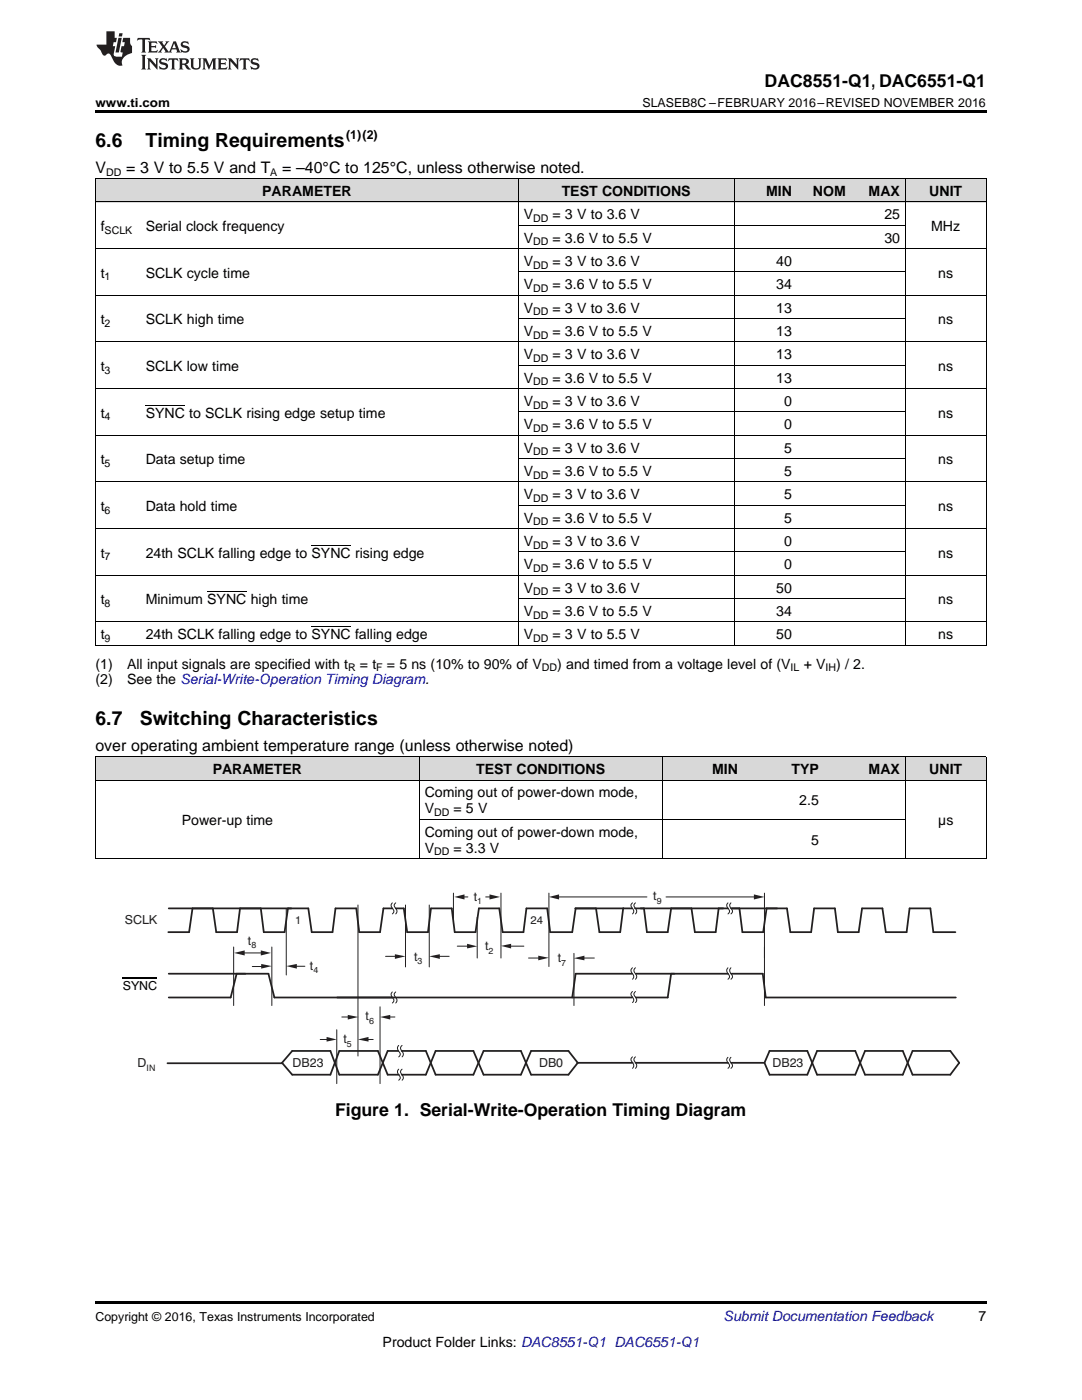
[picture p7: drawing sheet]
<svg xmlns="http://www.w3.org/2000/svg" width="216mm" height="279mm" viewBox="0 0 216 279" stroke-linecap="round" stroke-linejoin="round" font-family="sans-serif">
<g fill="#d8d8d8">
<path d="M19 151.1h16.2v4.7h-16.2z"/>
<path d="M35.2 151.1h48.5v4.7h-48.5z"/>
<path d="M83.7 151.1h48.5v4.7h-48.5z"/>
<path d="M132.2 151.1h16.1v4.7h-16.1z"/>
<path d="M148.3 151.1h16.2v4.7h-16.2z"/>
<path d="M164.5 151.1h16.2v4.7h-16.2z"/>
<path d="M180.7 151.1h16.1v4.7h-16.1z"/>
<path d="M19 35.7h9v4.7h-9z"/>
<path d="M28 35.7h75.4v4.7h-75.4z"/>
<path d="M103.4 35.7h43.1v4.7h-43.1z"/>
<path d="M146.5 35.7h12.6v4.7h-12.6z"/>
<path d="M159.1 35.7h10.8v4.7h-10.8z"/>
<path d="M169.9 35.7h10.8v4.7h-10.8z"/>
<path d="M180.7 35.7h16.1v4.7h-16.1z"/>
</g>
<path d="M19 259.7h177.8v.5h-177.8z" fill="#000"/>
<g fill="none" stroke="#231f20" stroke-width=".35">
<path d="M33.7 181.3h27.8l.7 4.7h4.1l.6-4.7h4.2l.6 4.7h4.1l.7-4.7h1.8M38.4 181.3l-.7 4.7h-4.1M42.5 181.3l.7 4.7h4.1l.6-4.7M49 194.3h-15.3M52 181.3l.6 4.7h4.2l.7-4.7M79 181.3h1.6l.7 4.7h4.1l.6-4.7h4.1l.6 4.7h4.2l.7-4.7h4l.7 4.7h4.1l.6-4.7h4.2l.6 4.7h4.4l.7-4.7M114.8 181.3h11.3M118.9 181.3l.7 4.7h4.2l.5-4.7M126.7 181.3h18.6M128.5 181.3l.6 4.7h4.1l.7-4.7M138 181.3l.7 4.7h4.1l.6-4.7M145.3 194.3h-11.4l-.7 4.8h-6.3"/>
<path d="M145.9 181.3h11.1l.7 4.7h4.2l.5-4.7h4.2l.6 4.7h4.1l.7-4.7h4.1l.7 4.7h4.1l.6-4.7h4.1l.6 4.7h4.4M145.9 194.3h6.3l.6 4.8h37.9M147.5 181.3l.6 4.7h4.2l.7-4.7M79.5 209.7h-2.1l-2 4.8h-7.7l-1.8-4.8h-7.6l-2 2.4 2 2.4h7.6l1.8-4.8h7.7l2 4.8h2.2M80.2 209.7h4.8l1.9 4.8h7.6l2-4.8h7.4l2.1 4.8h7.4l1.9-2.4-1.9-2.4h-7.4l-2.1 4.8h-7.4l-2-4.8h-7.6l-1.9 4.8h-4.8M153.6 209.7l-1.1 2.4 1.1 2.4h7.5l1.9-4.8h7.7l1.9 4.8h7.5l2-4.8h7.5l1.8 2.4-1.8 2.4h-7.5l-2-4.8h-7.5l-1.9 4.8h-7.7l-1.9-4.8z"/>
</g>
<path d="M24.5 195.2h6.9" fill="none" stroke="#010202" stroke-width=".25"/>
<path d="M46.6 189v11.7M54.2 189v11.7M57.1 181.3v13.3M71.4 180.6v30.2M76.9 190.9h2.6M80.9 180.6v12.4M114.5 190.3v10.4M116 191.2h2.6" fill="none" stroke="#231f20" stroke-width=".2"/>
<path d="M78.8 190.4l2.1 .5-2.1 .5z" fill="#231f20"/>
<path d="M85.7 180.6v12.4M87.1 190.9h2.5" fill="none" stroke="#231f20" stroke-width=".2"/>
<path d="M85.6 190.9l2.2-.5v1z" fill="#231f20"/>
<path d="M90.5 178.2v5.3M91.2 188.8h2.6M95.2 183.1v8.1" fill="none" stroke="#231f20" stroke-width=".2"/>
<g fill="#231f20">
<path d="M93.2 188.4l2 .5-2 .4z"/>
<path d="M100 188.8l2-.4v.9z"/>
</g>
<path d="M100 178.2v13M101.9 188.8h2.6M105.5 191.2h2.6" fill="none" stroke="#231f20" stroke-width=".2"/>
<g fill="#231f20">
<path d="M114.5 191.2l2.1-.5v1z"/>
<path d="M107.4 190.7l2.1 .4-2.1 .6z"/>
</g>
<path d="M48.5 190.2h3.9" fill="none" stroke="#231f20" stroke-width=".2"/>
<g fill="#231f20">
<path d="M46.7 190.2l2.1-.5v1z"/>
<path d="M52 189.7l2.1 .5-2.1 .5z"/>
</g>
<path d="M50.3 192.9h2.9M58.9 192.8h1.9" fill="none" stroke="#231f20" stroke-width=".2"/>
<g fill="#231f20">
<path d="M57.1 192.8l2.1-.4v.9z"/>
<path d="M52.1 192.4l2.1 .4-2.1 .5z"/>
</g>
<g fill="none" stroke="#231f20" stroke-width=".2">
<path d="M78.3 180.2a.86 .86 0 0 0 .2 1.4l.1 .3-.3 .5M78.3 198a.86 .86 0 0 0 .2 1.4l.1 .3-.3 .5M79 180.2l-.3 .2a1.11 1.11 0 0 0 .5 1.2v.3l-.2 .5M79 198l-.3 .2a1.11 1.11 0 0 0 .5 1.2v.3l-.2 .5M126.2 180.2l-.2 .2a1.11 1.11 0 0 0 .4 1.2l.1 .3-.3 .5M126.2 193.1l-.2 .3a1.19 1.19 0 0 0 .4 1.2l.1 .3-.3 .5M126.2 197.9l-.2 .2a1.13 1.13 0 0 0 .4 1.2l.1 .3-.3 .5M126.8 180.2l-.2 .2a1.11 1.11 0 0 0 .4 1.2l.1 .3-.3 .5M126.8 193.1l-.2 .3a1.19 1.19 0 0 0 .4 1.2l.1 .3-.3 .5M126.8 197.9l-.2 .2a1.13 1.13 0 0 0 .4 1.2l.1 .3-.3 .5M145.3 180.2a.86 .86 0 0 0 .2 1.4l.1 .3-.3 .5M145.3 193.1a.95 .95 0 0 0 .2 1.5l.1 .3-.3 .5"/>
<path d="M145.9 180.2a.86 .86 0 0 0 .2 1.4l.1 .3-.3 .5M145.9 193.1a.95 .95 0 0 0 .2 1.5l.1 .3-.3 .5M152.5 189v11.7M63.9 207.5h1.9M67.2 205.5v10.8M79.6 208.6a.95 .95 0 0 0 .2 1.5l.1 .3-.3 .5M79.6 213.4a.72 .72 0 0 0 0 1.1l.3 .6-.3 .5M80.2 208.6l-.2 .3a1.19 1.19 0 0 0 .4 1.2l.1 .3-.3 .5M80.2 213.4l-.2 .2a1.13 1.13 0 0 0 .4 1.2l.1 .3-.3 .5M126.2 210.9l-.3 .5 .1 .3a1.05 1.05 0 0 1 .2 1.5M126.8 210.9l-.3 .5 .1 .3a1.05 1.05 0 0 1 .2 1.5M145.3 211a.86 .86 0 0 0 .2 1.4l.1 .3-.3 .5"/>
<path d="M145.9 211a.86 .86 0 0 0 .2 1.4l.1 .3-.3 .5"/>
</g>
<path d="M33.7 199.1h12.3l1.2-4.8h6.4l1.2 4.8h71.3M126.1 194.3h-11.2l-.7 4.8M126.9 194.3h7.7M33.4 212.2h23M115.2 212.1h11M126.8 212.1h18.5M145.9 212.1h6.5" fill="none" stroke="#231f20" stroke-width=".35"/>
<path d="M65.2 206.9l2 .6-2 .4z" fill="#231f20"/>
<path d="M72.8 207.5h1.7M75.8 200.9v15.4" fill="none" stroke="#231f20" stroke-width=".2"/>
<path d="M71.4 207.5l2.1-.6v1z" fill="#231f20"/>
<path d="M68.2 203h2" fill="none" stroke="#231f20" stroke-width=".2"/>
<path d="M69.4 202.5l2.1 .5-2.1 .5z" fill="#231f20"/>
<path d="M77.2 203h1.6" fill="none" stroke="#231f20" stroke-width=".2"/>
<path d="M75.8 203l2.1-.5v1z" fill="#231f20"/>
<path d="M92.3 179h1.1M96.9 179h1.8" fill="none" stroke="#231f20" stroke-width=".2"/>
<g fill="#231f20">
<path d="M90.6 179l2.1-.5v1z"/>
<path d="M97.7 178.5l2.1 .5-2.1 .5z"/>
</g>
<path d="M109.5 178.2v14.7M111.4 179h17.7M132.9 179h18.4M152.5 178.2v13" fill="none" stroke="#231f20" stroke-width=".2"/>
<g fill="#231f20">
<path d="M109.5 179l2.1-.5v1z"/>
<path d="M150.4 178.5l2.1 .5-2.1 .5z"/>
</g>
<g fill="none" stroke="#000" stroke-width=".2">
<path d="M19 35.6h177.8M19.1 35.7v93.1M103.4 35.7v93.1M146.5 35.7v93.1M180.6 35.7v93.1M196.8 35.7v93.1M19 58.9h177.8M19 49.6h177.8M19 40.3h177.8M103.4 54.3h77.3M103.4 45h77.3M19 77.6h177.8"/>
<path d="M19 68.2h177.8M103.4 72.9h77.3M103.4 63.6h77.3M19 96.2h177.8M19 86.9h177.8M103.4 91.5h77.3M103.4 82.2h77.3M19 114.8h177.8M19 105.5h177.8M103.4 119.5h77.3M103.4 110.2h77.3M103.4 100.8h77.3"/>
<path d="M19 128.8h177.8M19 124.1h177.8M19 155.7h177.8M19 151h177.8M19.1 151.1v20.3M83.6 151.1v20.3M132.1 151.1v20.3M180.6 151.1v20.3M196.8 151.1v20.3M19 171.4h177.8M83.7 163.5h97"/>
</g>
<path d="M19 22h177.8v.5h-177.8zM19 128.8h.2zM103.3 128.8h.1zM146.4 128.8h.1zM180.6 128.8h.1zM196.7 128.8h.1zM19 171.4h.2zM83.6 171.4h.1zM132.1 171.4h.1zM180.6 171.4h.1zM196.7 171.4h.1z" fill="#000"/>
<g fill="#231f20">
<path d="M27.5 7.6l-.1 .5 .4-.2h.6v.1v2.1l-.2 .4h1l-.3-.4v-2.1l.1-.1h.5l.5 .2-.2-.5zM29.5 8.3l.2 .3v1.5l-.2 .4h1.8l.2-.6a1.04 1.04 0 0 1-1.3 .2v-.7h.6l.3 .2v-.6l-.3 .2h-.6v-.6l.8-.1 .4 .3-.2-.5zM31.5 8.3l.9 1.1-.9 1.1h.8l-.2-.2 .5-.7 .4 .7-.2 .2h1.5l-.1-.2 .1-.4h.9l.1 .4-.2 .2h1l-.3-.3-.7-1.9h-.5l-.9 2-.8-1 .9-1h-.8l.1 .3-.3 .5-.4-.6 .2-.2zM34.7 8.6l.4 1h-.7zM36.3 8.4a.63 .63 0 0 0-.2 .7 .63 .63 0 0 0 .6 .4l.6 .2 .1 .2a.75 .75 0 0 1-.7 .4 .75 .75 0 0 1-.6-.5l.1 .7 .1-.1a1.11 1.11 0 0 0 1.5-.6 1.13 1.13 0 0 0-1.2-.8l-.1-.4a1.04 1.04 0 0 1 1.2 .2l-.2-.5-.1 .1-.5-.2zM28.2 10.9l.2 .4v2.2l-.2 .4h1l-.3-.4v-2.2l.3-.4zM29.3 11.6l.3 .4v1.5l-.3 .4h.8l-.2-.4v-1.3l1.5 1.7v-1.9l.2-.4h-.7l.2 .4v.9l-1.1-1.3zM32 11.8a.62 .62 0 0 0-.2 .7 .62 .62 0 0 0 .6 .4l.6 .1 .1 .3a.76 .76 0 0 1-.7 .3 .76 .76 0 0 1-.6-.4l.1 .7 .1-.1a1.11 1.11 0 0 0 1.5-.6 1.13 1.13 0 0 0-1.2-.8l-.1-.4a1.04 1.04 0 0 1 1.2 .2l-.2-.6-.1 .1-.5-.1zM33.7 11.6l-.2 .6a.61 .61 0 0 1 .8-.3v1.6l-.2 .4h.9l-.2-.4v-1.6a.63 .63 0 0 1 .8 .3l-.2-.6zM35.6 11.6l.3 .4v1.5l-.3 .4h1l-.2-.2v-.8l.5 .2a.76 .76 0 0 0 1.2 .7l-1-1a.58 .58 0 0 0 .6-.5 .58 .58 0 0 0-.5-.6zM36.4 11.9h.1a.45 .45 0 0 1 .5 .1 .45 .45 0 0 1 .1 .5l-.7 .2zM37.9 11.6l.2 .2a2.17 2.17 0 0 0 .3 1.9 .99 .99 0 0 0 1.6-.6v-1.1l.2-.4h-.7l.2 .2a1.92 1.92 0 0 1-.2 1.8 .6 .6 0 0 1-.9-.5v-1.1l.2-.4zM40.4 11.6l.2 .4v1.5l-.2 .4h.7l-.2-.4v-1.4l.8 1.8 .8-1.8v1.4l-.2 .4h.9l-.2-.4v-1.5l.2-.4h-.8l-.6 1.5-.6-1.5zM43.4 11.6l.2 .4v1.5l-.2 .4h1.8l.2-.6a1.04 1.04 0 0 1-1.3 .1v-.6h.5l.4 .2v-.6l-.4 .2h-.5v-.7h.8l.3 .3-.1-.6zM45.5 11.6l.2 .4v1.5l-.2 .4h.7l-.2-.4v-1.3l1.5 1.7v-1.9l.2-.4h-.7l.2 .4v.9l-1.1-1.3zM47.9 11.6l-.1 .6a.61 .61 0 0 1 .8-.3v1.6l-.3 .4h1l-.3-.4 .1-1.6a.63 .63 0 0 1 .7 .3l-.1-.6zM50.2 11.8a.62 .62 0 0 0-.2 .7 .62 .62 0 0 0 .6 .4l.6 .1 .2 .3a.76 .76 0 0 1-.8 .3 .76 .76 0 0 1-.6-.4l.1 .7 .2-.1a1.11 1.11 0 0 0 1.5-.6 1.13 1.13 0 0 0-1.3-.8l-.1-.4a1.04 1.04 0 0 1 1.2 .2l-.1-.6-.2 .1-.5-.1z"/>
<path d="M21.2 6.3v2.6h-1.9l.1 .4 .7 .9a.91 .91 0 0 0 1 .8 .56 .56 0 0 1 .5-.3 .56 .56 0 0 1 .5 .3l.4 .8a1.53 1.53 0 0 0 1.9 1.2 1.54 1.54 0 0 1 1-2.1l.9-.3v-1.4a1.52 1.52 0 0 1-.3-1.6h-1.4l-.2 .8h.5l-.2 .8h-.4l-.2 1v.2l.4 .1-.2 .8a1.93 1.93 0 0 1-1.6-.3l.3-1.8h-.5l.2-.8h.4l.2-.8h-.4v-1.3zM23.6 7.6l-.6 2.9h.7l.6-2.9zM23.8 6.6l-.1 .7h.6l.2-.7z"/>
</g>
<path d="M29.1 80.8h7.8M41.3 118.1h7.9M62.2 108.8h7.8M62.2 125.1h7.8" fill="none" stroke="#000" stroke-width=".2"/>
<g font-size="3.9">
<text x="19" y="29.3">6.6</text>
<text x="29.1" y="29.3">Timing Requirements</text>
<text x="19" y="144.7">6.7</text>
<text x="27.9" y="144.7">Switching Characteristics</text>
</g>
<g font-size="3.5">
<text x="152.6" y="17.3">DAC8551-Q1, DAC6551-Q1</text>
<text x="66.9" y="222.7">Figure 1. Serial-Write-Operation Timing Diagram</text>
</g>
<g font-size="3.2">
<text x="19" y="34.4">V</text>
<text x="25.2" y="34.4">= 3 V to 5.5 V and T</text>
<text x="56.3" y="34.4">= –40°C to 125°C, unless otherwise noted.</text>
<text x="19" y="149.8">over operating ambient temperature range (unless otherwise noted)</text>
</g>
<g font-size="2.8">
<text x="52.3" y="39.1">PARAMETER</text>
<text x="112.1" y="39.1">TEST CONDITIONS</text>
<text x="152.9" y="39.1">MIN</text>
<text x="162.2" y="39.1">NOM</text>
<text x="173.3" y="39.1">MAX</text>
<text x="185.4" y="39.1">UNIT</text>
<text x="20.1" y="46.1">f</text>
<text x="29.1" y="46.1">Serial clock frequency</text>
<text x="104.5" y="43.7">V</text>
<text x="110.2" y="43.7">= 3 V to 3.6 V</text>
<text x="176.5" y="43.7">25</text>
<text x="185.8" y="46.1">MHz</text>
<text x="104.5" y="48.4">V</text>
<text x="104.5" y="53.1">V</text>
<text x="110.2" y="48.4">= 3.6 V to 5.5 V</text>
<text x="110.2" y="53.1">= 3 V to 3.6 V</text>
<text x="154.9" y="53.1">40</text>
<text x="176.5" y="48.4">30</text>
<text x="20.1" y="55.4">t</text>
<text x="29.1" y="55.4">SCLK cycle time</text>
<text x="104.5" y="57.7">V</text>
<text x="110.2" y="57.7">= 3.6 V to 5.5 V</text>
<text x="154.9" y="57.7">34</text>
<text x="187.2" y="55.4">ns</text>
<text x="20.1" y="64.7">t</text>
<text x="29.1" y="64.7">SCLK high time</text>
<text x="104.5" y="62.4">V</text>
<text x="110.2" y="62.4">= 3 V to 3.6 V</text>
<text x="154.9" y="62.4">13</text>
<text x="187.2" y="64.7">ns</text>
<text x="104.5" y="67">V</text>
<text x="104.5" y="71.7">V</text>
<text x="110.2" y="67">= 3.6 V to 5.5 V</text>
<text x="110.2" y="71.7">= 3 V to 3.6 V</text>
<text x="154.9" y="67">13</text>
<text x="154.9" y="71.7">13</text>
<text x="20.1" y="74">t</text>
<text x="29.1" y="74">SCLK low time</text>
<text x="104.5" y="76.3">V</text>
<text x="110.2" y="76.3">= 3.6 V to 5.5 V</text>
<text x="154.9" y="76.3">13</text>
<text x="187.2" y="74">ns</text>
<text x="20.1" y="83.3">t</text>
<text x="29.1" y="83.3">SYNC to SCLK rising edge setup time</text>
<text x="104.5" y="81">V</text>
<text x="110.2" y="81">= 3 V to 3.6 V</text>
<text x="156.5" y="81">0</text>
<text x="187.2" y="83.3">ns</text>
<text x="104.5" y="85.7">V</text>
<text x="110.2" y="85.7">= 3.6 V to 5.5 V</text>
<text x="156.5" y="85.7">0</text>
<text x="20.1" y="92.6">t</text>
<text x="29.1" y="92.6">Data setup time</text>
<text x="104.5" y="90.3">V</text>
<text x="104.5" y="95">V</text>
<text x="110.2" y="90.3">= 3 V to 3.6 V</text>
<text x="110.2" y="95">= 3.6 V to 5.5 V</text>
<text x="156.5" y="90.3">5</text>
<text x="156.5" y="95">5</text>
<text x="187.2" y="92.6">ns</text>
<text x="20.1" y="102">t</text>
<text x="29.1" y="102">Data hold time</text>
<text x="104.5" y="99.6">V</text>
<text x="110.2" y="99.6">= 3 V to 3.6 V</text>
<text x="156.5" y="99.6">5</text>
<text x="187.2" y="102">ns</text>
<text x="104.5" y="104.3">V</text>
<text x="110.2" y="104.3">= 3.6 V to 5.5 V</text>
<text x="156.5" y="104.3">5</text>
<text x="20.1" y="111.3">t</text>
<text x="29.1" y="111.3">24th SCLK falling edge to SYNC rising edge</text>
<text x="104.5" y="108.9">V</text>
<text x="104.5" y="113.6">V</text>
<text x="110.2" y="108.9">= 3 V to 3.6 V</text>
<text x="110.2" y="113.6">= 3.6 V to 5.5 V</text>
<text x="156.5" y="108.9">0</text>
<text x="156.5" y="113.6">0</text>
<text x="187.2" y="111.3">ns</text>
<text x="104.5" y="118.3">V</text>
<text x="110.2" y="118.3">= 3 V to 3.6 V</text>
<text x="154.9" y="118.3">50</text>
<text x="20.1" y="120.6">t</text>
<text x="29.1" y="120.6">Minimum SYNC high time</text>
<text x="104.5" y="122.9">V</text>
<text x="110.2" y="122.9">= 3.6 V to 5.5 V</text>
<text x="154.9" y="122.9">34</text>
<text x="187.2" y="120.6">ns</text>
<text x="20.1" y="127.6">t</text>
<text x="29.1" y="127.6">24th SCLK falling edge to SYNC falling edge</text>
<text x="104.5" y="127.6">V</text>
<text x="110.2" y="127.6">= 3 V to 5.5 V</text>
<text x="154.9" y="127.6">50</text>
<text x="187.2" y="127.6">ns</text>
<text x="19" y="133.4">(1)</text>
<text x="19" y="136.6">(2)</text>
<text x="25.4" y="133.4">All input signals are specified with t</text>
<text x="25.4" y="136.6">See the Serial-Write-Operation Timing Diagram.</text>
<text x="71.8" y="133.4">= t</text>
<text x="77.2" y="133.4">= 5 ns (10% to 90% of V</text>
<text x="111.2" y="133.4">) and timed from a voltage level of (V</text>
<text x="160.4" y="133.4">+ V</text>
<text x="166.9" y="133.4">) / 2.</text>
<text x="42.4" y="154.5">PARAMETER</text>
<text x="95" y="154.5">TEST CONDITIONS</text>
<text x="142.1" y="154.5">MIN</text>
<text x="157.9" y="154.5">TYP</text>
<text x="173.3" y="154.5">MAX</text>
<text x="185.4" y="154.5">UNIT</text>
<text x="84.7" y="159.1">Coming out of power-down mode,</text>
<text x="159.5" y="160.7">2.5</text>
<text x="36.3" y="164.6">Power-up time</text>
<text x="84.7" y="162.3">V</text>
<text x="84.7" y="167">Coming out of power-down mode,</text>
<text x="90.5" y="162.3">= 5 V</text>
<text x="187.2" y="164.6">µs</text>
<text x="84.7" y="170.1">V</text>
<text x="90.5" y="170.1">= 3.3 V</text>
<text x="161.9" y="168.6">5</text>
<text x="195.3" y="263.6">7</text>
<text x="76.3" y="268.9">Product Folder Links: DAC8551-Q1 DAC6551-Q1</text>
</g>
<text font-size="2.8" fill="#0000c8" x="144.4" y="263.6">Submit Documentation Feedback</text>
<g font-size="2.5">
<text x="19" y="21.4">www.ti.com</text>
<text x="128.2" y="21.4">SLASEB8C –FEBRUARY 2016–REVISED NOVEMBER 2016</text>
<text x="69.1" y="27.7">(1)(2)</text>
<text x="19" y="263.6">Copyright © 2016, Texas Instruments Incorporated</text>
</g>
<g font-size="2.5" fill="#231f20">
<text x="94.5" y="179.7">t</text>
<text x="130.4" y="179.7">t</text>
<text x="24.9" y="184.3">SCLK</text>
<text x="49.5" y="188.5">t</text>
<text x="82.6" y="191.7">t</text>
<text x="96.8" y="189.6">t</text>
<text x="61.8" y="193.5">t</text>
<text x="111.3" y="192">t</text>
<text x="73" y="203.6">t</text>
<text x="68.5" y="208.2">t</text>
<text x="27.5" y="213">D</text>
<text x="58.4" y="213">DB23</text>
<text x="107.6" y="213">DB0</text>
<text x="154.1" y="213">DB23</text>
</g>
<text font-size="2.5" fill="#010202" x="24.5" y="197.5">SYNC</text>
<g font-size="2.2" fill="#231f20">
<text x="58.9" y="184.3">1</text>
<text x="105.8" y="184.3">24</text>
</g>
<g font-size="2.1">
<text x="21.2" y="35.1">DD</text>
<text x="53.9" y="35.1">A</text>
<text x="20.9" y="46.6">SCLK</text>
<text x="106.4" y="44.3">DD</text>
<text x="106.4" y="49">DD</text>
<text x="106.4" y="53.6">DD</text>
<text x="20.9" y="56">1</text>
<text x="106.4" y="58.3">DD</text>
<text x="20.9" y="65.3">2</text>
<text x="106.4" y="62.9">DD</text>
<text x="106.4" y="67.6">DD</text>
<text x="20.9" y="74.6">3</text>
<text x="106.4" y="72.2">DD</text>
<text x="106.4" y="76.9">DD</text>
<text x="20.9" y="83.9">4</text>
<text x="106.4" y="81.6">DD</text>
<text x="106.4" y="86.2">DD</text>
<text x="20.9" y="93.2">5</text>
<text x="106.4" y="90.9">DD</text>
<text x="106.4" y="95.5">DD</text>
<text x="106.4" y="100.2">DD</text>
<text x="20.9" y="102.5">6</text>
<text x="106.4" y="104.8">DD</text>
<text x="20.9" y="111.8">7</text>
<text x="106.4" y="109.5">DD</text>
<text x="106.4" y="114.2">DD</text>
<text x="106.4" y="118.8">DD</text>
<text x="20.9" y="121.1">8</text>
<text x="106.4" y="123.5">DD</text>
<text x="20.9" y="128.1">9</text>
<text x="106.4" y="128.1">DD</text>
<text x="69.5" y="134">R</text>
<text x="75.1" y="134">F</text>
<text x="108.1" y="134">DD</text>
<text x="157.8" y="134">IL</text>
<text x="164.7" y="134">IH</text>
<text x="86.6" y="162.9">DD</text>
<text x="86.6" y="170.7">DD</text>
</g>
<g font-size="1.8" fill="#231f20">
<text x="95.2" y="180.4">1</text>
<text x="131" y="180.4">9</text>
<text x="50.2" y="189.3">8</text>
<text x="97.5" y="190.3">2</text>
<text x="62.5" y="194.3">4</text>
<text x="83.3" y="192.4">3</text>
<text x="112" y="192.8">7</text>
<text x="69.2" y="208.9">5</text>
<text x="73.6" y="204.3">6</text>
<text x="29.2" y="213.7">IN</text>
</g>
</svg>
